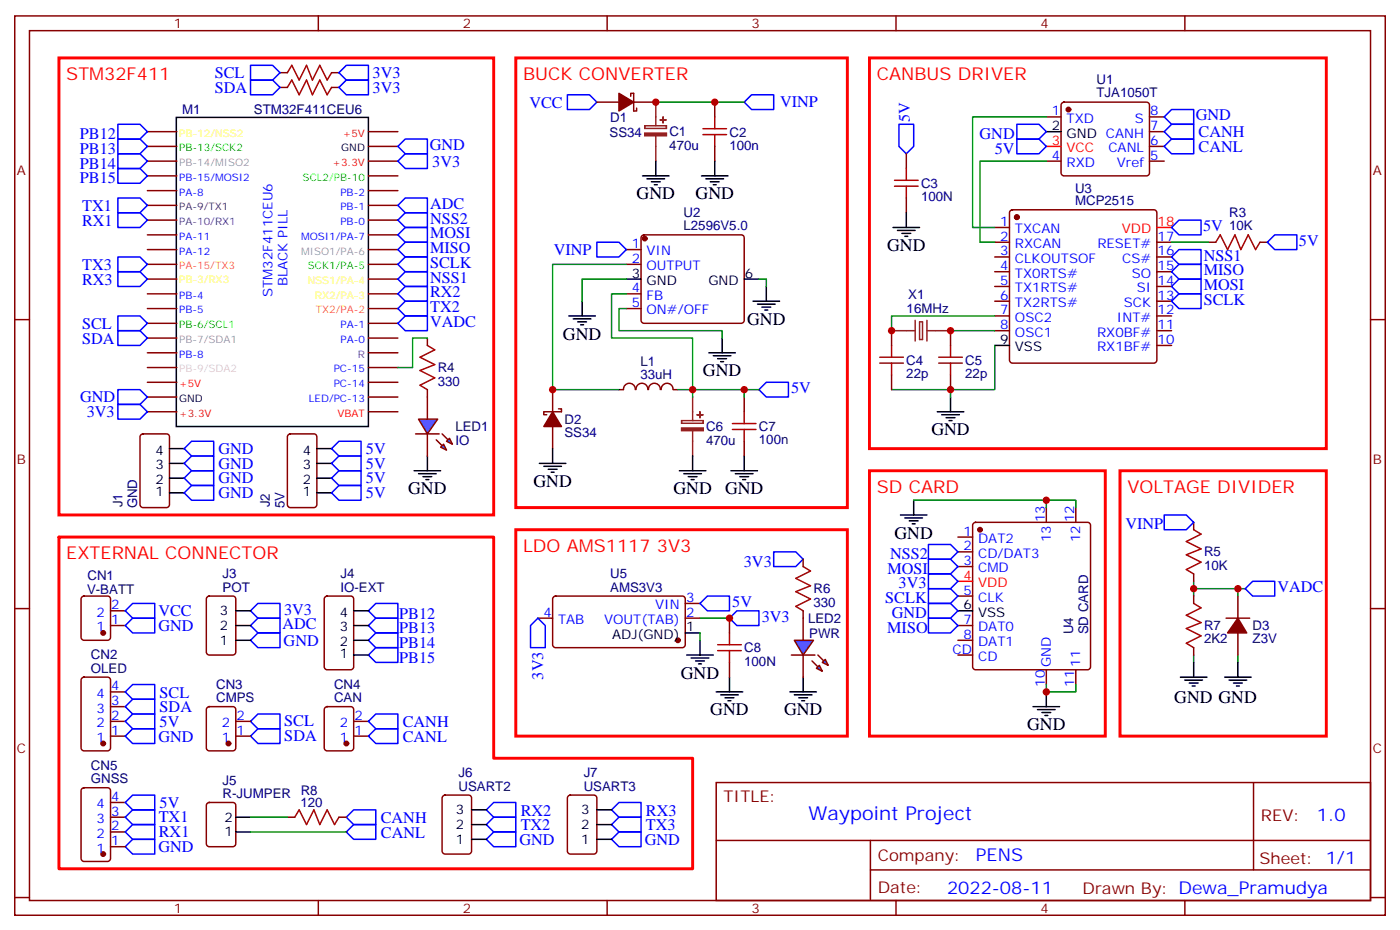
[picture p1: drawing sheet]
<svg xmlns="http://www.w3.org/2000/svg" width="335mm" height="223mm" viewBox="0 0 335 223" stroke-linecap="round" stroke-linejoin="round" font-family="sans-serif">
<g fill="none" stroke="#870000" stroke-width=".35">
<path d="M3.5 3.8h328.1v215.2h-328.1zM7.1 7.3h321v208.2h-321zM67 17.4h1.8M76.2 3.8v3.5M79.4 17.4h1.7M145.3 3.8v3.5M214.5 3.8v3.5M283.6 3.8v3.5M35.3 38.6h7M35.3 35h7M35.3 31.5h7M67 20.9h1.8"/>
<path d="M79.4 20.9h1.7M88.2 38.6h7M88.2 35h7M88.2 31.5h7M142.9 24.4h5.3M151 23v-.7h.7v4.3h.7v-.7M151.7 24.4h5.3M171.1 24.4v3.6M171.1 35v3.6M217 36.8v3.5M250.5 38.6h3.5M250.5 28h3.5"/>
<path d="M254.2 24.7l.5-.3h19.8a.71 .71 0 0 1 .7 .8v16.2a.76 .76 0 0 1-.7 .7h-19.8a.76 .76 0 0 1-.7-.7v-16.2zM275.2 38.6h3.5M275.2 35h3.5M275.2 31.5h3.5M275.2 28h3.5M35.3 59.7h7M35.3 56.2h7M35.3 52.7h7M35.3 49.1h7M35.3 45.6h7M35.3 42.1h7M88.2 59.7h7"/>
<path d="M88.2 56.2h7M88.2 52.7h7M88.2 49.1h7M88.2 45.6h7M88.2 42.1h7M149.9 59.7h3.6M153.7 56.4l.5-.2h23.2a.71 .71 0 0 1 .8 .7v19.8a.76 .76 0 0 1-.8 .7h-23.2a.76 .76 0 0 1-.7-.7v-19.8zM217 47.4v3.5M238.1 54.4h3.6M238.1 58h3.6M241.9 50.4l.5-.2h33.8a.71 .71 0 0 1 .7 .7v35.3a.76 .76 0 0 1-.7 .7h-33.8a.76 .76 0 0 1-.7-.7v-35.3zM276.9 58h3.6"/>
<path d="M289.3 58h1.7M301.6 58h1.8M3.5 76.5h3.6M35.3 77.4h7M35.3 73.8h7M35.3 70.3h7M35.3 66.8h7M35.3 63.3h7M88.2 77.4h7M88.2 73.8h7M88.2 70.3h7M88.2 66.8h7"/>
<path d="M88.2 63.3h7M149.9 73.8h3.6M149.9 70.3h3.6M149.9 63.3h3.6M213.4 79.1v3.6M227.5 79.1v3.6M238.1 61.5h3.6M238.1 65h3.6M238.1 68.5h3.6M238.1 72.1h3.6M238.1 75.6h3.6M238.1 79.1h3.6"/>
<path d="M276.9 61.5h3.6M276.9 65h3.6M276.9 68.5h3.6M276.9 72.1h3.6M276.9 75.6h3.6M276.9 79.1h3.6M328.1 76.5h3.5M35.3 98.5h7M35.3 95h7M35.3 91.5h7M35.3 87.9h7M35.3 84.4h7"/>
<path d="M35.3 80.9h7M88.2 98.5h7M88.2 95h7M88.2 91.5h7M88.2 87.9h7M88.2 84.4h7M88.2 80.9h7M102.3 80.9v1.8M102.3 93.2v1.8M132.3 93.2v5.3M133.7 97.8h.7v.7h-4.2v.7h.7M148.2 93.2h1"/>
<path d="M149.3 93.2a1.41 1.41 0 0 1 1.4-1.5 1.41 1.41 0 0 1 1.4 1.5M152.3 93.2a1.41 1.41 0 0 1 1.4-1.5 1.41 1.41 0 0 1 1.4 1.5M155.2 93.2a1.41 1.41 0 0 1 1.5-1.5 1.41 1.41 0 0 1 1.4 1.5M158.3 93.2a1.41 1.41 0 0 1 1.4-1.5 1.41 1.41 0 0 1 1.4 1.5M161.2 93.2h1.1M178.2 95v3.5M213.4 89.7v3.5M227.5 89.7v3.5M276.9 82.7h3.6M132.3 102.1v5.3M178.2 105.6v3.5M192.3 133.8v1.8"/>
<path d="M229.3 128.5h3.5M229.3 132h3.5M229.3 135.6h3.5M233.1 125.2l.4-.2h26.8a.71 .71 0 0 1 .8 .7v33.9a.76 .76 0 0 1-.8 .7h-26.8a.76 .76 0 0 1-.7-.7v-33.9zM250.5 121.5v3.5M257.5 121.5v3.5M285.8 125v1.8M285.8 137.3v1.8M3.5 145.6h3.6M19.6 142.8l.5-.2h5.7a.71 .71 0 0 1 .7 .7v9.2a.76 .76 0 0 1-.7 .7h-5.7a.76 .76 0 0 1-.7-.7v-9.2zM26.5 149.7h3.5M26.5 146.2h3.5"/>
<path d="M128.8 147.9h3.5M132.5 142.8l.5-.2h30.3a.71 .71 0 0 1 .7 .7v11a.76 .76 0 0 1-.7 .7h-30.3a.76 .76 0 0 1-.7-.7v-11zM164 147.9h3.6M164 144.4h3.6M174.6 147.9v3.5M174.6 158.5v3.5M192.3 146.2v1.7M229.3 142.6h3.5M229.3 149.7h3.5M229.3 153.2h3.5M229.3 156.7h3.5M285.8 142.6v1.8"/>
<path d="M285.8 155v1.7M293.5 147.9h5.7M296.3 142.6v5.3M296.3 151.4v5.3M328.1 145.6h3.5M19.6 162.2l.5-.2h5.7a.71 .71 0 0 1 .7 .7v16.3a.76 .76 0 0 1-.7 .7h-5.7a.76 .76 0 0 1-.7-.7v-16.3zM26.5 176.1h3.5M26.5 172.6h3.5M26.5 169.1h3.5M26.5 165.6h3.5M77.8 169.3l.5-.2h5.7a.71 .71 0 0 1 .7 .7v9.2a.76 .76 0 0 1-.7 .7h-5.7a.76 .76 0 0 1-.7-.7v-9.2zM84.7 176.1h3.5"/>
<path d="M84.7 172.6h3.5M250.5 160.3v3.5M257.5 160.3v3.5M19.6 188.7l.5-.2h5.7a.71 .71 0 0 1 .7 .7v16.2a.76 .76 0 0 1-.7 .7h-5.7a.76 .76 0 0 1-.7-.7v-16.2zM26.5 199.1h3.5M26.5 195.5h3.5M26.5 192h3.5M49.6 192.2l.5-.2h5.6a.71 .71 0 0 1 .7 .7v9.2a.76 .76 0 0 1-.7 .7h-5.6a.76 .76 0 0 1-.7-.7v-9.2zM68.8 195.5h1.8M81.1 195.5h1.8M171.4 187.3h156.7v28.2h-156.7zM300.1 187.3v20.9"/>
<path d="M3.5 214.8h3.6M26.5 202.6h3.5M76.2 215.5v3.5M145.3 215.5v3.5M171.5 201.1h156.5M208.4 208.2h119.6M208.4 201.1v14.1M214.5 215.5v3.5M283.6 215.5v3.5M328.1 214.8h3.5"/>
</g>
<g fill="none" stroke="#000" stroke-width=".35">
<path d="M42.2 28.1h46v74h-46zM157 38.6v3.5M171.1 38.6v3.5M250.5 31.5h3.5M153.8 42.1h6.4M154.9 42.8h4.2M155.9 43.5h2.1M156.6 44.2h.7M167.9 42.1h6.4M169 42.8h4.2M170 43.5h2.2M170.7 44.2h.7"/>
<path d="M213.8 54.4h6.3M214.8 55.1h4.3M215.9 55.8h2.1M216.6 56.6h.7M217 50.9v3.5M136.2 75.6h6.3M137.2 76.3h4.3M138.3 77h2.1M139 77.7h.7M139.3 72.1v3.5M149.9 66.8h3.6M178.2 66.8h3.5"/>
<path d="M180.3 72.1h6.3M181.3 72.8h4.3M182.4 73.5h2.1M183.1 74.2h.7M183.4 68.5v3.6M169.7 84.4h6.3M170.7 85.1h4.3M171.8 85.8h2.1M172.5 86.5h.7M172.9 80.9v3.5M224.4 98.5h6.3M225.4 99.2h4.3"/>
<path d="M226.5 99.9h2.1M227.5 95v3.5M238.1 82.7h3.6M99.1 112.6h6.4M100.2 113.3h4.2M101.2 114.1h2.2M102 114.8h.7M102.3 109.1v3.5M129.1 110.9h6.4M130.2 111.6h4.2M131.2 112.3h2.1M131.9 113h.7"/>
<path d="M132.3 107.4v3.5M162.6 112.6h6.4M163.7 113.3h4.2M164.7 114.1h2.2M165.5 114.8h.7M165.8 109.1v3.5M175 112.6h6.3M176 113.3h4.3M177.1 114.1h2.1M177.8 114.8h.7M178.2 109.1v3.5M218.7 119.7v3.5"/>
<path d="M227.2 100.6h.7M215.5 123.2h6.4M216.6 123.9h4.2M217.7 124.6h2.1M218.4 125.3h.7M164 151.4h3.6M164.4 156.7h6.3M165.5 157.4h4.2M166.5 158.2h2.1M167.2 158.9h.7M167.6 153.2v3.5M229.3 146.2h3.5"/>
<path d="M285.8 158.5v3.5M296.3 158.5v3.5M171.4 165.6h6.4M172.5 166.3h4.2M173.6 167h2.1M174.3 167.7h.7M174.6 162v3.6M189.1 165.6h6.3M190.1 166.3h4.3M191.2 167h2.1M191.9 167.7h.7M192.3 162v3.6"/>
<path d="M247.3 169.1h6.3M248.4 169.8h4.2M249.4 170.5h2.1M250.1 171.2h.7M250.5 165.6v3.5M282.6 162h6.3M283.6 162.7h4.3M284.7 163.4h2.1M285.4 164.1h.7M293.2 162h6.3M294.2 162.7h4.2M295.3 163.4h2.1"/>
<path d="M296 164.1h.7M56.4 199.1h3.6M56.4 195.5h3.6"/>
</g>
<g fill="#870000" stroke="#870000" stroke-width=".35">
<path d="M132.3 98.5l2.1 3.6h-4.2z"/>
<path d="M148.2 22.3l3.5 2.1-3.5 2.2z"/>
<path d="M296.3 147.9l2.1 3.5h-4.5z"/>
<circle cx="234.6" cy="126.8" r=".53"/>
<circle cx="154.3" cy="57.1" r=".53"/>
<circle cx="24.7" cy="177.9" r=".53"/>
<circle cx="24.7" cy="151.4" r=".53"/>
<circle cx="24.7" cy="204.4" r=".53"/>
<circle cx="82.9" cy="177.9" r=".53"/>
<circle cx="243.4" cy="52" r=".53"/>
<circle cx="255.8" cy="26.2" r=".53"/>
<circle cx="162.3" cy="153.2" r=".53"/>
</g>
<path d="M250.5 35h3.5M276.9 54.4h3.6M229.3 139.1h3.5" fill="none" stroke="#f00" stroke-width=".35"/>
<g fill="none" stroke="#00f" stroke-width=".35">
<path d="M60 19.2h5.3l1.7 1.7-1.7 1.8h-5.3zM60 15.6h5.3l1.7 1.8-1.7 1.8h-5.3zM81.1 17.4l1.8-1.8h5.3v3.6h-5.3zM28.2 29.7h5.3l1.8 1.8-1.8 1.8h-5.3zM28.2 33.3h5.3l1.8 1.7-1.8 1.8h-5.3zM28.2 36.8h5.3l1.8 1.8-1.8 1.7h-5.3zM81.1 20.9l1.8-1.7h5.3v3.5h-5.3zM95.2 38.6l1.8-1.8h5.3v3.5h-5.3zM95.2 35l1.8-1.7h5.3v3.5h-5.3zM135.8 22.7h5.3l1.8 1.7-1.8 1.8h-5.3zM178.2 24.4l1.7-1.7h5.3v3.5h-5.3zM215.2 29.7h3.5v5.3l-1.7 1.8-1.8-1.8z"/>
<path d="M243.4 33.3h5.3l1.8 1.7-1.8 1.8h-5.3zM243.4 29.7h5.3l1.8 1.8-1.8 1.8h-5.3zM278.7 28l1.8-1.8h5.3v3.5h-5.3zM278.7 31.5l1.8-1.8h5.3v3.6h-5.3zM278.7 35l1.8-1.7h5.3v3.5h-5.3zM28.2 50.9h5.3l1.8 1.8-1.8 1.7h-5.3zM28.2 47.4h5.3l1.8 1.7-1.8 1.8h-5.3zM28.2 40.3h5.3l1.8 1.8-1.8 1.8h-5.3zM95.2 56.2l1.8-1.8h5.3v3.6h-5.3zM95.2 59.7l1.8-1.7h5.3v3.5h-5.3zM95.2 52.7l1.8-1.8h5.3v3.5h-5.3zM142.9 58h5.3l1.7 1.7-1.7 1.8h-5.3z"/>
<path d="M280.5 54.4l1.7-1.7h5.3v3.5h-5.3zM303.4 58l1.8-1.8h5.2v3.5h-5.2zM28.2 79.1h5.3l1.8 1.8-1.8 1.8h-5.3zM28.2 75.6h5.3l1.8 1.8-1.8 1.7h-5.3zM28.2 61.5h5.3l1.8 1.8-1.8 1.7h-5.3zM28.2 65h5.3l1.8 1.8-1.8 1.7h-5.3zM95.2 63.3l1.8-1.8h5.3v3.5h-5.3zM95.2 66.8l1.8-1.8h5.3v3.5h-5.3zM95.2 73.8l1.8-1.7h5.3v3.5h-5.3zM95.2 70.3l1.8-1.8h5.3v3.6h-5.3zM95.2 77.4l1.8-1.8h5.3v3.5h-5.3zM280.5 65l1.7-1.7h5.3v3.5h-5.3z"/>
<path d="M280.5 72.1l1.7-1.8h5.3v3.5h-5.3zM280.5 61.5l1.7-1.8h5.3v3.6h-5.3zM282.2 66.8h5.3v3.5h-5.3l-1.7-1.8zM28.2 96.8h5.3l1.8 1.7-1.8 1.8h-5.3zM28.2 93.2h5.3l1.8 1.8-1.8 1.8h-5.3zM181.7 93.2l1.7-1.7h5.3v3.5h-5.3zM185.2 132h5.3l1.8 1.8-1.8 1.8h-5.3zM222.2 133.8h5.3l1.8 1.8-1.8 1.7h-5.3zM222.2 130.3h5.3l1.8 1.7-1.8 1.8h-5.3zM222.2 137.3h5.3l1.8 1.8-1.8 1.8h-5.3zM278.7 123.2h5.3l1.8 1.8-1.8 1.8h-5.3zM30 149.7l1.7-1.8h5.3v3.5h-5.3z"/>
<path d="M30 146.2l1.7-1.8h5.3v3.5h-5.3zM60 146.2l1.7-1.8h5.3v3.5h-5.3zM60 153.2l1.7-1.8h5.3v3.6h-5.3zM60 149.7l1.7-1.8h5.3v3.5h-5.3zM127 149.7l1.8-1.8 1.7 1.8v5.3h-3.5zM167.6 144.4l1.7-1.8h5.3v3.6h-5.3zM174.6 147.9l1.8-1.7h5.3v3.5h-5.3zM222.2 147.9h5.3l1.8 1.8-1.8 1.7h-5.3zM222.2 140.9h5.3l1.8 1.7-1.8 1.8h-5.3zM222.2 144.4h5.3l1.8 1.8-1.8 1.7h-5.3zM298.1 140.9l1.8-1.8h5.3v3.5h-5.3zM30 165.6l1.7-1.8h5.3v3.5h-5.3z"/>
<path d="M30 169.1l1.7-1.8h5.3v3.6h-5.3zM30 172.6l1.7-1.7h5.3v3.5h-5.3zM30 176.1l1.7-1.7h5.3v3.5h-5.3zM60 172.6l1.7-1.7h5.3v3.5h-5.3zM60 176.1l1.7-1.7h5.3v3.5h-5.3zM88.2 172.6l1.8-1.7h5.2v3.5h-5.2zM88.2 176.1l1.8-1.7h5.2v3.5h-5.2zM30 192l1.7-1.7h5.3v3.5h-5.3zM31.7 197.3h5.3v3.5h-5.3l-1.7-1.7zM31.7 193.8h5.3v3.5h-5.3l-1.7-1.8zM82.9 199.1l1.8-1.8h5.3v3.5h-5.3zM84.7 193.8h5.3v3.5h-5.3l-1.8-1.8z"/>
<path d="M30 202.6l1.7-1.8h5.3v3.6h-5.3z"/>
</g>
<g fill="none" stroke="#008700" stroke-width=".35">
<path d="M157 24.4h21.2M250.5 28h-17.7v26.4h5.3M250.5 38.6h-15.9v19.4h3.5M280.5 58h8.8M149.9 63.3h-17.6v29.9h15.9M149.9 70.3h-3.5v10.6h19.4v12.3h12.4v1.8M149.9 73.8h-1.7v5.3h24.7v1.8M149.9 66.8h-10.6v5.3M181.7 66.8h1.7v1.7M227.5 79.1h10.6M238.1 75.6h-24.7v3.5M102.3 80.9h-3.5v7h-3.6"/>
<path d="M162.3 93.2h3.5v1.8M178.2 93.2h3.5M227.5 93.2v1.8M238.1 82.7v10.5h-24.7M218.7 119.7h31.8v1.8M285.8 139.1v3.5M167.6 151.4v1.8M167.6 147.9h7M285.8 140.9h10.5v1.7M285.8 156.7v1.8M296.3 140.9h1.8M296.3 156.7v1.8"/>
<path d="M250.5 163.8v1.8h7v-1.8M60 195.5h8.8M60 199.1h22.9"/>
</g>
<path d="M154.3 30.1h5.2v.6h-5.2zM157 24.4v5.7M157 32.6v6M213.4 79.1h5.7M219.1 76.7v4.9M220.1 77h.7v4.2h-.7zM221.9 79.1h5.6M221.9 76.7v4.9M165.8 95v5.6M163.2 100.6h5.1v.7h-5.1zM165.8 103.1v6" fill="none" stroke="#8c2424" stroke-width=".35"/>
<g fill="#8c2424" stroke="#8c2424" stroke-width=".35">
<path d="M163.2 102.4h5.1v.6h-5.1z"/>
<path d="M166.9 99.2l1.4 .1z"/>
<path d="M167.5 98.5l.1 1.4z"/>
<path d="M154.3 31.9h5.2v.6h-5.2z"/>
<path d="M158 28.7h1.5z"/>
<path d="M158.7 28v1.4z"/>
</g>
<g fill="none" stroke="#a10000" stroke-width=".35">
<path d="M68.8 17.4l1-1.8 1.8 3.6 1.8-3.6 1.4 3.6 1.8-3.6 1.7 3.6 1.1-1.8M68.8 20.9l1-1.7 1.8 3.5 1.8-3.5 1.4 3.5 1.8-3.5 1.7 3.5 1.1-1.8M168.3 30.8h5.6M168.3 32.2h5.6M171.1 28v2.8M171.1 32.2v2.8M214.1 43.1h5.7M214.1 44.6h5.7M217 40.3v2.8M217 44.6v2.8M291 58l1.1-1.8 1.8 3.5 1.7-3.5 1.4 3.5 1.8-3.5 1.8 3.5 1-1.7M102.3 82.7l1.8 1-3.6 1.8 3.6 1.7-3.6 1.5 3.6 1.7-3.6 1.8 1.8 1"/>
<path d="M178.2 98.5v2.9M210.6 86.9h5.7M210.6 85.5h5.7M213.4 82.7v2.8M213.4 86.9v2.8M224.7 86.9h5.7M224.7 85.5h5.7M227.5 82.7v2.8M227.5 86.9v2.8M175.3 101.4h5.7M175.3 102.8h5.7M178.2 102.8v2.8"/>
<path d="M192.3 135.6l1.7 1-3.5 1.8 3.5 1.8-3.5 1.4 3.5 1.7-3.5 1.8 1.8 1.1M285.8 126.8l1.7 1-3.5 1.8 3.5 1.7-3.5 1.5 3.5 1.7-3.5 1.8 1.8 1M171.8 155.7h5.6M171.8 154.3h5.6M174.6 151.4v2.9M174.6 155.7v2.8M285.8 144.4l1.7 1.1-3.5 1.7 3.5 1.8-3.5 1.4 3.5 1.8-3.5 1.7 1.8 1.1M70.6 195.5l1-1.7 1.8 3.5 1.7-3.5 1.5 3.5 1.7-3.5 1.8 3.5 1-1.8"/>
</g>
<path d="M14.1 13.9h104.1v109.3h-104.1zM123.5 13.9h79.3v107.6h-79.3zM208.1 13.9h109.4v93.5h-109.4zM208.1 112.6h56.5v63.5h-56.5zM268.1 112.6h49.4v63.5h-49.4zM123.5 126.8h79.3v49.3h-79.3z" fill="none" stroke="#f00" stroke-width=".71"/>
<path d="M190.1 153.2h4.6l-2.4 3.5z" fill="#09f" stroke="#870000" stroke-width=".35"/>
<path d="M189.4 156.7h5.7z" fill="#f00" stroke="#870000" stroke-width=".35"/>
<g fill="#870000" stroke="#870000" stroke-width=".35">
<path d="M195.8 156.7l1.4 1.5z"/>
<path d="M194.4 158.2l1.4 1.4z"/>
</g>
<g fill="#09f" stroke="#870000" stroke-width=".35">
<path d="M196.8 158.5l.8-.7 .7 1.4z"/>
<path d="M195.4 159.9l.7-.7 .7 1.4z"/>
</g>
<path d="M192.3 147.9v5.3M192.3 156.7v5.3" fill="none" stroke="#870000" stroke-width=".35"/>
<path d="M100.2 100.3h4.6l-2.5 3.5z" fill="#09f" stroke="#870000" stroke-width=".35"/>
<path d="M99.5 103.8h5.6z" fill="#f00" stroke="#870000" stroke-width=".35"/>
<g fill="#870000" stroke="#870000" stroke-width=".35">
<path d="M105.8 103.8l1.4 1.4z"/>
<path d="M104.4 105.2l1.4 1.4z"/>
</g>
<g fill="#09f" stroke="#870000" stroke-width=".35">
<path d="M106.9 105.6l.7-.7 .7 1.4z"/>
<path d="M105.5 107l.7-.7 .7 1.4z"/>
</g>
<path d="M102.3 95v5.3M33.7 104l.5-.2h5.7a.71 .71 0 0 1 .7 .7v16.3a.76 .76 0 0 1-.7 .7h-5.7a.76 .76 0 0 1-.7-.7v-16.3zM69 104l.5-.2h5.6a.71 .71 0 0 1 .7 .7v16.3a.76 .76 0 0 1-.7 .7h-5.6a.76 .76 0 0 1-.7-.7v-16.3zM102.3 103.8v5.3M49.6 142.8l.5-.2h5.6a.71 .71 0 0 1 .7 .7v12.7a.76 .76 0 0 1-.7 .7h-5.6a.76 .76 0 0 1-.7-.7v-12.7zM77.8 142.8l.5-.2h5.7a.71 .71 0 0 1 .7 .7v16.3a.76 .76 0 0 1-.7 .7h-5.7a.76 .76 0 0 1-.7-.7v-16.3zM49.6 169.3l.5-.2h5.6a.71 .71 0 0 1 .7 .7v9.2a.76 .76 0 0 1-.7 .7h-5.6a.76 .76 0 0 1-.7-.7v-9.2zM56.4 176.1h3.6M56.4 172.6h3.6M106.1 190.5l.4-.2h5.7a.71 .71 0 0 1 .7 .7v12.7a.76 .76 0 0 1-.7 .7h-5.7a.76 .76 0 0 1-.7-.7v-12.7zM136.1 190.5l.4-.2h5.7a.71 .71 0 0 1 .7 .7v12.7a.76 .76 0 0 1-.7 .7h-5.7a.76 .76 0 0 1-.7-.7v-12.7z" fill="none" stroke="#870000" stroke-width=".35"/>
<g fill="none" stroke="#00f" stroke-width=".35">
<path d="M95.2 49.1l1.8-1.7h5.3v3.5h-5.3zM44.1 107.4l1.8-1.8h5.3v3.5h-5.3zM44.1 110.9l1.8-1.8h5.3v3.5h-5.3zM44.1 114.4l1.8-1.8h5.3v3.6h-5.3zM45.9 116.2h5.3v3.5h-5.3l-1.8-1.8zM79.4 107.4l1.7-1.8h5.3v3.5h-5.3zM79.4 110.9l1.7-1.8h5.3v3.5h-5.3zM79.4 114.4l1.7-1.8h5.3v3.6h-5.3zM79.4 117.9l1.7-1.7h5.3v3.5h-5.3zM90 155h5.2v3.5h-5.2l-1.8-1.8zM90 151.4h5.2v3.6h-5.2l-1.8-1.8zM90 147.9h5.2v3.5h-5.2l-1.8-1.7z"/>
<path d="M90 144.4h5.2v3.5h-5.2l-1.8-1.7zM116.4 193.8l1.8-1.8h5.3v3.5h-5.3zM116.4 197.3l1.8-1.8h5.3v3.6h-5.3zM146.4 193.8l1.8-1.8h5.3v3.5h-5.3zM146.4 197.3l1.8-1.8h5.3v3.6h-5.3zM116.4 200.8l1.8-1.7h5.3v3.5h-5.3zM146.4 200.8l1.8-1.7h5.3v3.5h-5.3z"/>
</g>
<g fill="none" stroke="#000" stroke-width=".35">
<path d="M40.6 117.9h3.5M40.6 114.4h3.5M40.6 110.9h3.5M40.6 107.4h3.5M75.8 117.9h3.6M75.8 114.4h3.6M75.8 110.9h3.6M75.8 107.4h3.6M56.4 153.2h3.6M56.4 149.7h3.6M56.4 146.2h3.6M84.7 156.7h3.5"/>
<path d="M84.7 153.2h3.5M84.7 149.7h3.5M84.7 146.2h3.5M112.9 193.8h3.5M112.9 197.3h3.5M142.9 193.8h3.5M142.9 197.3h3.5M112.9 200.8h3.5M142.9 200.8h3.5"/>
</g>
<path d="M14.1 128.5h104.1v52.9h47.6v26.5h-151.7z" fill="none" stroke="#f00" stroke-width=".71"/>
<path d="M250.5 119.7h7v1.8" fill="none" stroke="#008700" stroke-width=".35"/>
<circle cx="54.7" cy="177.9" r=".53" fill="#870000" stroke="#870000" stroke-width=".35"/>
<g fill="#c00">
<circle cx="250.5" cy="165.6" r=".88"/>
<circle cx="165.8" cy="93.2" r=".88"/>
<circle cx="132.3" cy="93.2" r=".88"/>
<circle cx="178.2" cy="93.2" r=".88"/>
<circle cx="227.5" cy="93.2" r=".88"/>
<circle cx="227.5" cy="79.1" r=".88"/>
<circle cx="213.4" cy="79.1" r=".88"/>
<circle cx="174.6" cy="147.9" r=".88"/>
<circle cx="157" cy="24.4" r=".88"/>
<circle cx="171.1" cy="24.4" r=".88"/>
<circle cx="296.3" cy="140.9" r=".88"/>
<circle cx="285.8" cy="140.9" r=".88"/>
<circle cx="250.5" cy="119.7" r=".88"/>
</g>
<text font-size="4.6" fill="#00f" x="193.5" y="196.3">Waypoint Project</text>
<g font-size="4.2" fill="#f00">
<text x="15.9" y="19.2">STM32F411</text>
<text x="125.2" y="19.2">BUCK CONVERTER</text>
<text x="209.9" y="19.2">CANBUS DRIVER</text>
<text x="209.9" y="117.9">SD CARD</text>
<text x="269.9" y="117.9">VOLTAGE DIVIDER</text>
<text x="15.9" y="133.8">EXTERNAL CONNECTOR</text>
<text x="125.2" y="132">LDO AMS1117 3V3</text>
</g>
<g font-size="4.2">
<text x="152.4" y="47.7">GND</text>
<text x="166.5" y="47.7">GND</text>
<text x="212.4" y="60.1">GND</text>
<text x="178.9" y="77.7">GND</text>
<text x="134.8" y="81.2">GND</text>
<text x="168.3" y="90.1">GND</text>
<text x="223" y="104.2">GND</text>
<text x="97.7" y="118.3">GND</text>
<text x="127.7" y="116.5">GND</text>
<text x="161.2" y="118.3">GND</text>
<text x="173.6" y="118.3">GND</text>
<text x="214.1" y="128.9">GND</text>
<text x="163" y="162.4">GND</text>
<text x="170" y="171.2">GND</text>
<text x="187.7" y="171.2">GND</text>
<text x="281.1" y="168.2">GND GND</text>
<text x="245.9" y="174.7">GND</text>
</g>
<g font-size="4.2" fill="#00f">
<text x="315.2" y="196.5">1.0</text>
<text x="233.6" y="206.1">PENS</text>
<text x="226.7" y="213.9">2022-08-11</text>
</g>
<g font-size="3.9" fill="#00f">
<text x="51.4" y="22.2">SDA</text>
<text x="51.4" y="18.7">SCL</text>
<text x="89.2" y="18.6">3V3</text>
<text x="89.2" y="22.2">3V3</text>
<text x="126.7" y="25.8">VCC</text>
<text x="186.7" y="25.7">VINP</text>
<text x="217.8" y="29.2" transform="rotate(-90 217.8 29.2)">5V</text>
<text x="286.3" y="28.8">GND</text>
<text x="19.1" y="33.3">PB12</text>
<text x="102.9" y="36">GND</text>
<text x="234.5" y="33.3">GND</text>
<text x="286.9" y="32.9">CANH</text>
<text x="19.1" y="36.8">PB13</text>
<text x="19.1" y="40.3">PB14</text>
<text x="103.5" y="39.9">3V3</text>
<text x="238.2" y="36.8">5V</text>
<text x="286.9" y="36.4">CANL</text>
<text x="19.1" y="43.9">PB15</text>
<text x="19.7" y="54">RX1</text>
<text x="19.7" y="50.4">TX1</text>
<text x="103" y="50">ADC</text>
<text x="103" y="53.5">NSS2</text>
<text x="103" y="57">MOSI</text>
<text x="288" y="55.2">5V</text>
<text x="311" y="58.7">5V</text>
<text x="19.7" y="64.6">TX3</text>
<text x="103" y="60.6">MISO</text>
<text x="103" y="64.1">SCLK</text>
<text x="132.6" y="61">VINP</text>
<text x="288.2" y="65.9">MISO</text>
<text x="288.2" y="62.3">NSS1</text>
<text x="19.7" y="68.1">RX3</text>
<text x="103" y="67.6">NSS1</text>
<text x="103" y="71.2">RX2</text>
<text x="288.2" y="69.4">MOSI</text>
<text x="103" y="74.7">TX2</text>
<text x="288.2" y="72.9">SCLK</text>
<text x="19.7" y="82.2">SDA</text>
<text x="19.7" y="78.7">SCL</text>
<text x="103" y="78.2">VADC</text>
<text x="189.4" y="94.1">5V</text>
<text x="19.2" y="96.3">GND</text>
<text x="20.8" y="99.8">3V3</text>
<text x="52.3" y="108.6">GND</text>
<text x="52.3" y="112.2">GND</text>
<text x="87.6" y="108.6">5V</text>
<text x="87.6" y="112.2">5V</text>
<text x="52.3" y="115.7">GND</text>
<text x="52.3" y="119.2">GND</text>
<text x="87.6" y="115.7">5V</text>
<text x="87.6" y="119.2">5V</text>
<text x="269.4" y="126.6">VINP</text>
<text x="178.1" y="135.6">3V3</text>
<text x="212.4" y="137.2">MOSI</text>
<text x="213.1" y="133.7">NSS2</text>
<text x="215.1" y="140.8">3V3</text>
<text x="305.8" y="141.7">VADC</text>
<text x="37.9" y="147.5">VCC</text>
<text x="68" y="147.1">3V3</text>
<text x="95.6" y="148">PB12</text>
<text x="175.3" y="145.2">5V</text>
<text x="182.3" y="148.8">3V3</text>
<text x="211.9" y="144.3">SCLK</text>
<text x="213.5" y="147.8">GND</text>
<text x="37.9" y="151">GND</text>
<text x="67.6" y="150.6">ADC</text>
<text x="67.9" y="154.6">GND</text>
<text x="95.6" y="155.1">PB14</text>
<text x="95.6" y="151.5">PB13</text>
<text x="212.4" y="151.4">MISO</text>
<text x="95.6" y="158.6">PB15</text>
<text x="38.2" y="166.9">SCL</text>
<text x="130" y="162.6" transform="rotate(-90 130 162.6)">3V3</text>
<text x="38.2" y="170.5">SDA</text>
<text x="68.1" y="173.7">SCL</text>
<text x="37.9" y="177.5">GND</text>
<text x="38.2" y="174">5V</text>
<text x="68.1" y="177.3">SDA</text>
<text x="96.4" y="174">CANH</text>
<text x="96.4" y="177.5">CANL</text>
<text x="38" y="196.7">TX1</text>
<text x="38.2" y="193.4">5V</text>
<text x="91.2" y="196.9">CANH</text>
<text x="124.6" y="195.2">RX2</text>
<text x="154.6" y="195.2">RX3</text>
<text x="37.9" y="204">GND</text>
<text x="38" y="200.2">RX1</text>
<text x="91.2" y="200.4">CANL</text>
<text x="124.3" y="202.2">GND</text>
<text x="124.6" y="198.7">TX2</text>
<text x="154.3" y="202.2">GND</text>
<text x="154.6" y="198.7">TX3</text>
</g>
<g font-size="3.9" fill="#800">
<text x="173.2" y="191.8">TITLE:</text>
<text x="301.8" y="196.5">REV:</text>
<text x="210.1" y="206">Company:</text>
<text x="301.5" y="206.7">Sheet: 1/1</text>
<text x="210.1" y="213.7">Date:</text>
<text x="259.2" y="213.8">Drawn By: Dewa_Pramudya</text>
</g>
<g font-size="3.2" fill="#800">
<text x="41.6" y="6.8">1</text>
<text x="110.8" y="6.8">2</text>
<text x="179.9" y="6.8">3</text>
<text x="249.1" y="6.8">4</text>
<text x="4.1" y="41.9">A</text>
<text x="328.6" y="41.9">A</text>
<text x="4.1" y="111.1">B</text>
<text x="328.6" y="111.1">B</text>
<text x="4.1" y="180.2">C</text>
<text x="328.6" y="180.2">C</text>
<text x="41.6" y="218.5">1</text>
<text x="110.8" y="218.5">2</text>
<text x="179.9" y="218.5">3</text>
<text x="249.1" y="218.5">4</text>
</g>
<g font-size="3.2" fill="#000080">
<text x="262.5" y="23.2">TJA1050T</text>
<text x="262.5" y="20">U1</text>
<text x="43.6" y="27.4">M1</text>
<text x="60.8" y="27.3">STM32F411CEU6</text>
<text x="146.1" y="29.2">D1</text>
<text x="145.9" y="32.7">SS34</text>
<text x="160.2" y="35.8">470u</text>
<text x="160.2" y="32.6">C1</text>
<text x="174.6" y="35.8">100n</text>
<text x="174.6" y="32.7">C2</text>
<text x="220.5" y="45">C3</text>
<text x="257.4" y="46.2">U3</text>
<text x="163.6" y="51.9">U2</text>
<text x="220.5" y="48.2">100N</text>
<text x="257.4" y="49.1">MCP2515</text>
<text x="294.2" y="51.9">R3</text>
<text x="163.6" y="55">L2596V5.0</text>
<text x="294.2" y="55.1">10K</text>
<text x="217.4" y="71.4">X1</text>
<text x="217" y="75">16MHz</text>
<text x="104.8" y="89.1">R4</text>
<text x="153.3" y="87.5">L1</text>
<text x="217" y="87.3">C4</text>
<text x="231.1" y="87.3">C5</text>
<text x="104.8" y="92.3">330</text>
<text x="153.3" y="90.7">33uH</text>
<text x="217" y="90.5">22p</text>
<text x="231.1" y="90.5">22p</text>
<text x="135.1" y="101.3">D2</text>
<text x="109" y="106.4">IO</text>
<text x="109" y="103.2">LED1</text>
<text x="135.1" y="104.5">SS34</text>
<text x="169" y="106.4">470u</text>
<text x="169.1" y="103.2">C6</text>
<text x="181.7" y="106.4">100n</text>
<text x="181.7" y="103.2">C7</text>
<text x="29.3" y="121.4" transform="rotate(-90 29.3 121.4)">J1</text>
<text x="32.9" y="121.7" transform="rotate(-90 32.9 121.7)">GND</text>
<text x="64.6" y="121.4" transform="rotate(-90 64.6 121.4)">J2</text>
<text x="68.1" y="121.7" transform="rotate(-90 68.1 121.7)">5V</text>
<text x="288.2" y="136.3">10K</text>
<text x="288.2" y="133.1">R5</text>
<text x="20.8" y="142">V-BATT</text>
<text x="20.9" y="138.9">CN1</text>
<text x="53.3" y="141.6">POT</text>
<text x="53.3" y="138.4">J3</text>
<text x="81.5" y="141.6">IO-EXT</text>
<text x="81.5" y="138.3">J4</text>
<text x="146.1" y="141.6">AMS3V3</text>
<text x="146.1" y="138.4">U5</text>
<text x="194.7" y="142">R6</text>
<text x="193.4" y="149">LED2</text>
<text x="194.7" y="145.2">330</text>
<text x="193.7" y="152.6">PWR</text>
<text x="256.9" y="151.8" transform="rotate(-90 256.9 151.8)">U4</text>
<text x="260.5" y="151.8" transform="rotate(-90 260.5 151.8)">SD CARD</text>
<text x="288.2" y="153.9">2K2</text>
<text x="288.2" y="150.7">R7</text>
<text x="299.9" y="153.9">Z3V</text>
<text x="299.9" y="150.7">D3</text>
<text x="21.8" y="161">OLED</text>
<text x="21.8" y="157.8">CN2</text>
<text x="178.2" y="159.3">100N</text>
<text x="178.2" y="156.1">C8</text>
<text x="51.7" y="164.8">CN3</text>
<text x="80" y="164.8">CN4</text>
<text x="51.7" y="168">CMPS</text>
<text x="80" y="168">CAN</text>
<text x="21.8" y="184.3">CN5</text>
<text x="21.8" y="187.4">GNSS</text>
<text x="53.3" y="191">R-JUMPER</text>
<text x="53.3" y="187.8">J5</text>
<text x="72" y="190.3">R8</text>
<text x="109.7" y="189.2">USART2</text>
<text x="109.7" y="186">J6</text>
<text x="139.7" y="189.2">USART3</text>
<text x="139.7" y="186">J7</text>
<text x="71.9" y="193.2">120</text>
</g>
<g font-size="3.2" fill="#00f">
<text x="251.8" y="27.6">1</text>
<text x="255.3" y="29.4">TXD</text>
<text x="271.7" y="29.4">S</text>
<text x="275.3" y="27.6">8</text>
<text x="275.3" y="34.7">6</text>
<text x="275.3" y="31.2">7</text>
<text x="251.8" y="38.2">4</text>
<text x="255.3" y="40">RXD</text>
<text x="265.3" y="36.4">CANL</text>
<text x="267.3" y="40">Vref</text>
<text x="275.3" y="38.2">5</text>
<text x="151.3" y="59.4">1</text>
<text x="239.5" y="54.1">1</text>
<text x="239.5" y="57.6">2</text>
<text x="243" y="55.8">TXCAN</text>
<text x="243" y="59.4">RXCAN</text>
<text x="262.7" y="59.4">RESET#</text>
<text x="277.1" y="57.6">17</text>
<text x="151.3" y="62.9">2</text>
<text x="154.8" y="61.1">VIN</text>
<text x="154.8" y="64.7">OUTPUT</text>
<text x="239.5" y="61.1">3</text>
<text x="239.5" y="64.7">4</text>
<text x="243" y="62.9">CLKOUTSOF</text>
<text x="268.6" y="62.9">CS#</text>
<text x="277.1" y="64.7">15</text>
<text x="277.1" y="61.1">16</text>
<text x="65.3" y="71.1" transform="rotate(-90 65.3 71.1)">STM32F411CEU6</text>
<text x="68.8" y="68.5" transform="rotate(-90 68.8 68.5)">BLACK PILL</text>
<text x="151.3" y="70">4</text>
<text x="154.8" y="71.7">FB</text>
<text x="239.5" y="68.2">5</text>
<text x="239.5" y="71.7">6</text>
<text x="243" y="66.4">TX0RTS#</text>
<text x="243" y="70">TX1RTS#</text>
<text x="271" y="66.4">SO</text>
<text x="272.1" y="70">SI</text>
<text x="277.1" y="71.7">13</text>
<text x="277.1" y="68.2">14</text>
<text x="151.3" y="73.5">5</text>
<text x="154.8" y="75.2">ON#/OFF</text>
<text x="239.5" y="75.2">7</text>
<text x="243" y="73.5">TX2RTS#</text>
<text x="243" y="77">OSC2</text>
<text x="267.4" y="77">INT#</text>
<text x="269" y="73.5">SCK</text>
<text x="277.1" y="75.2">12</text>
<text x="239.5" y="78.8">8</text>
<text x="243" y="80.5">OSC1</text>
<text x="262.6" y="80.5">RX0BF#</text>
<text x="277.1" y="82.3">10</text>
<text x="277.1" y="78.8">11</text>
<text x="262.6" y="84.1">RX1BF#</text>
<text x="250.1" y="125" transform="rotate(-90 250.1 125)">13</text>
<text x="257.2" y="125" transform="rotate(-90 257.2 125)">12</text>
<text x="230.6" y="128.2">1</text>
<text x="230.6" y="131.7">2</text>
<text x="234.1" y="129.9">DAT2</text>
<text x="251.5" y="129.7" transform="rotate(-90 251.5 129.7)">13</text>
<text x="258.6" y="129.7" transform="rotate(-90 258.6 129.7)">12</text>
<text x="230.6" y="135.2">3</text>
<text x="234.1" y="133.5">CD/DAT3</text>
<text x="234.1" y="137">CMD</text>
<text x="230.6" y="142.3">5</text>
<text x="23.1" y="147.6">2</text>
<text x="26.6" y="149.3">1</text>
<text x="26.6" y="145.8">2</text>
<text x="130.1" y="147.6">4</text>
<text x="133.6" y="149.3">TAB</text>
<text x="144.6" y="149.3">VOUT(TAB)</text>
<text x="156.9" y="145.8">VIN</text>
<text x="164.2" y="147.6">2</text>
<text x="164.2" y="144">3</text>
<text x="230.6" y="149.3">7</text>
<text x="234.1" y="144">CLK</text>
<text x="23.1" y="151.1">1</text>
<text x="230.6" y="152.9">8</text>
<text x="234.1" y="151.1">DAT0</text>
<text x="234.1" y="154.6">DAT1</text>
<text x="228" y="156.4">CD</text>
<text x="234.1" y="158.2">CD</text>
<text x="251.5" y="159.6" transform="rotate(-90 251.5 159.6)">GND</text>
<text x="258.6" y="159.6" transform="rotate(-90 258.6 159.6)">11</text>
<text x="23.1" y="167">4</text>
<text x="26.6" y="165.2">4</text>
<text x="250.1" y="164.3" transform="rotate(-90 250.1 164.3)">10</text>
<text x="257.2" y="164.3" transform="rotate(-90 257.2 164.3)">11</text>
<text x="23.1" y="170.5">3</text>
<text x="26.6" y="172.3">2</text>
<text x="26.6" y="168.7">3</text>
<text x="56.6" y="172.3">2</text>
<text x="84.8" y="172.3">2</text>
<text x="23.1" y="177.6">1</text>
<text x="23.1" y="174">2</text>
<text x="26.6" y="175.8">1</text>
<text x="53.1" y="177.6">1</text>
<text x="53.1" y="174">2</text>
<text x="56.6" y="175.8">1</text>
<text x="81.3" y="177.6">1</text>
<text x="81.3" y="174">2</text>
<text x="84.8" y="175.8">1</text>
<text x="26.6" y="191.7">4</text>
<text x="23.1" y="197">3</text>
<text x="23.1" y="193.4">4</text>
<text x="26.6" y="195.2">3</text>
<text x="23.1" y="200.5">2</text>
<text x="26.6" y="202.2">1</text>
<text x="26.6" y="198.7">2</text>
<text x="23.1" y="204">1</text>
</g>
<g font-size="3.2">
<text x="251.8" y="31.2">2</text>
<text x="255.3" y="32.9">GND CANH</text>
<text x="151.3" y="66.4">3</text>
<text x="154.8" y="68.2">GND</text>
<text x="169.6" y="68.2">GND</text>
<text x="178.3" y="66.4">6</text>
<text x="239.5" y="82.3">9</text>
<text x="243" y="84.1">VSS</text>
<text x="37.2" y="112.3">3</text>
<text x="37.2" y="108.8">4</text>
<text x="72.5" y="112.3">3</text>
<text x="72.5" y="108.8">4</text>
<text x="37.2" y="118.6">1</text>
<text x="37.2" y="115.8">2</text>
<text x="72.5" y="118.6">1</text>
<text x="72.5" y="115.8">2</text>
<text x="52.7" y="147.2">3</text>
<text x="81.3" y="147.6">4</text>
<text x="230.6" y="145.8">6</text>
<text x="234.1" y="147.6">VSS</text>
<text x="52.7" y="154.3">1</text>
<text x="52.7" y="150.7">2</text>
<text x="81.3" y="154.6">2</text>
<text x="81.3" y="151.1">3</text>
<text x="146.5" y="152.9">ADJ(GND)</text>
<text x="164.2" y="151.1">1</text>
<text x="81.3" y="157.4">1</text>
<text x="53.7" y="196.6">2</text>
<text x="109.1" y="194.8">3</text>
<text x="139.1" y="194.8">3</text>
<text x="53.7" y="200.1">1</text>
<text x="109.1" y="201.9">1</text>
<text x="109.1" y="198.4">2</text>
<text x="139.1" y="201.9">1</text>
<text x="139.1" y="198.4">2</text>
</g>
<g font-size="3.2" fill="#f00">
<text x="251.8" y="34.7">3</text>
<text x="255.3" y="36.4">VCC</text>
<text x="268.6" y="55.8">VDD</text>
<text x="277.1" y="54.1">18</text>
<text x="230.6" y="138.7">4</text>
<text x="234.1" y="140.5">VDD</text>
</g>
<g font-size="2.5" fill="#ff0">
<text x="42.9" y="32.7">PB-12/NSS2</text>
<text x="42.9" y="67.7">PB-3/RX3</text>
<text x="73.6" y="68">NSS1/PA-4</text>
<text x="75.4" y="71.5">RX2/PA-3</text>
</g>
<g font-size="2.5" fill="#c00">
<text x="82.1" y="32.7">+5V</text>
<text x="79.6" y="39.7">+3.3V</text>
<text x="42.9" y="99.7">+3.3V</text>
</g>
<g font-size="2.5" fill="#0f0">
<text x="42.9" y="36.2">PB-13/SCK2</text>
<text x="72.5" y="43.3">SCL2/PB-10</text>
<text x="73.7" y="64.4">SCK1/PA-5</text>
<text x="42.9" y="78.5">PB-6/SCL1</text>
</g>
<g font-size="2.5" fill="#999">
<text x="42.9" y="39.7">PB-14/MISO2</text>
<text x="72.1" y="60.9">MISO1/PA-6</text>
<text x="42.9" y="82.1">PB-7/SDA1</text>
</g>
<g font-size="2.5">
<text x="81.7" y="36.2">GND</text>
<text x="42.9" y="96.2">GND</text>
</g>
<g font-size="2.5" fill="#00f">
<text x="42.9" y="43.3">PB-15/MOSI2</text>
<text x="42.9" y="46.8">PA-8</text>
<text x="81.5" y="46.8">PB-2</text>
<text x="81.5" y="53.8">PB-0</text>
<text x="81.5" y="50.3">PB-1</text>
<text x="42.9" y="57.4">PA-11</text>
<text x="72.1" y="57.4">MOSI1/PA-7</text>
<text x="42.9" y="60.9">PA-12</text>
<text x="42.9" y="71.5">PB-4</text>
<text x="42.9" y="75">PB-5</text>
<text x="81.5" y="82.1">PA-0</text>
<text x="81.5" y="78.5">PA-1</text>
<text x="42.9" y="85.6">PB-8</text>
<text x="79.9" y="89.1">PC-15</text>
<text x="79.9" y="92.7">PC-14</text>
<text x="73.9" y="96.2">LED/PC-13</text>
</g>
<text font-size="2.5" fill="#606" x="42.9" y="50.3">PA-9/TX1</text>
<text font-size="2.5" fill="#609" x="42.9" y="53.8">PA-10/RX1</text>
<g font-size="2.5" fill="#f90">
<text x="42.9" y="64.4">PA-15/TX3</text>
<text x="75.6" y="75">TX2/PA-2</text>
</g>
<text font-size="2.5" fill="#ccc" x="42.9" y="89.1">PB-9/SDA2</text>
<text font-size="2.5" fill="#639" x="85.6" y="85.6">R</text>
<g font-size="2.5" fill="#f00">
<text x="42.9" y="92.7">+5V</text>
<text x="80.8" y="99.7">VBAT</text>
</g>
</svg>
